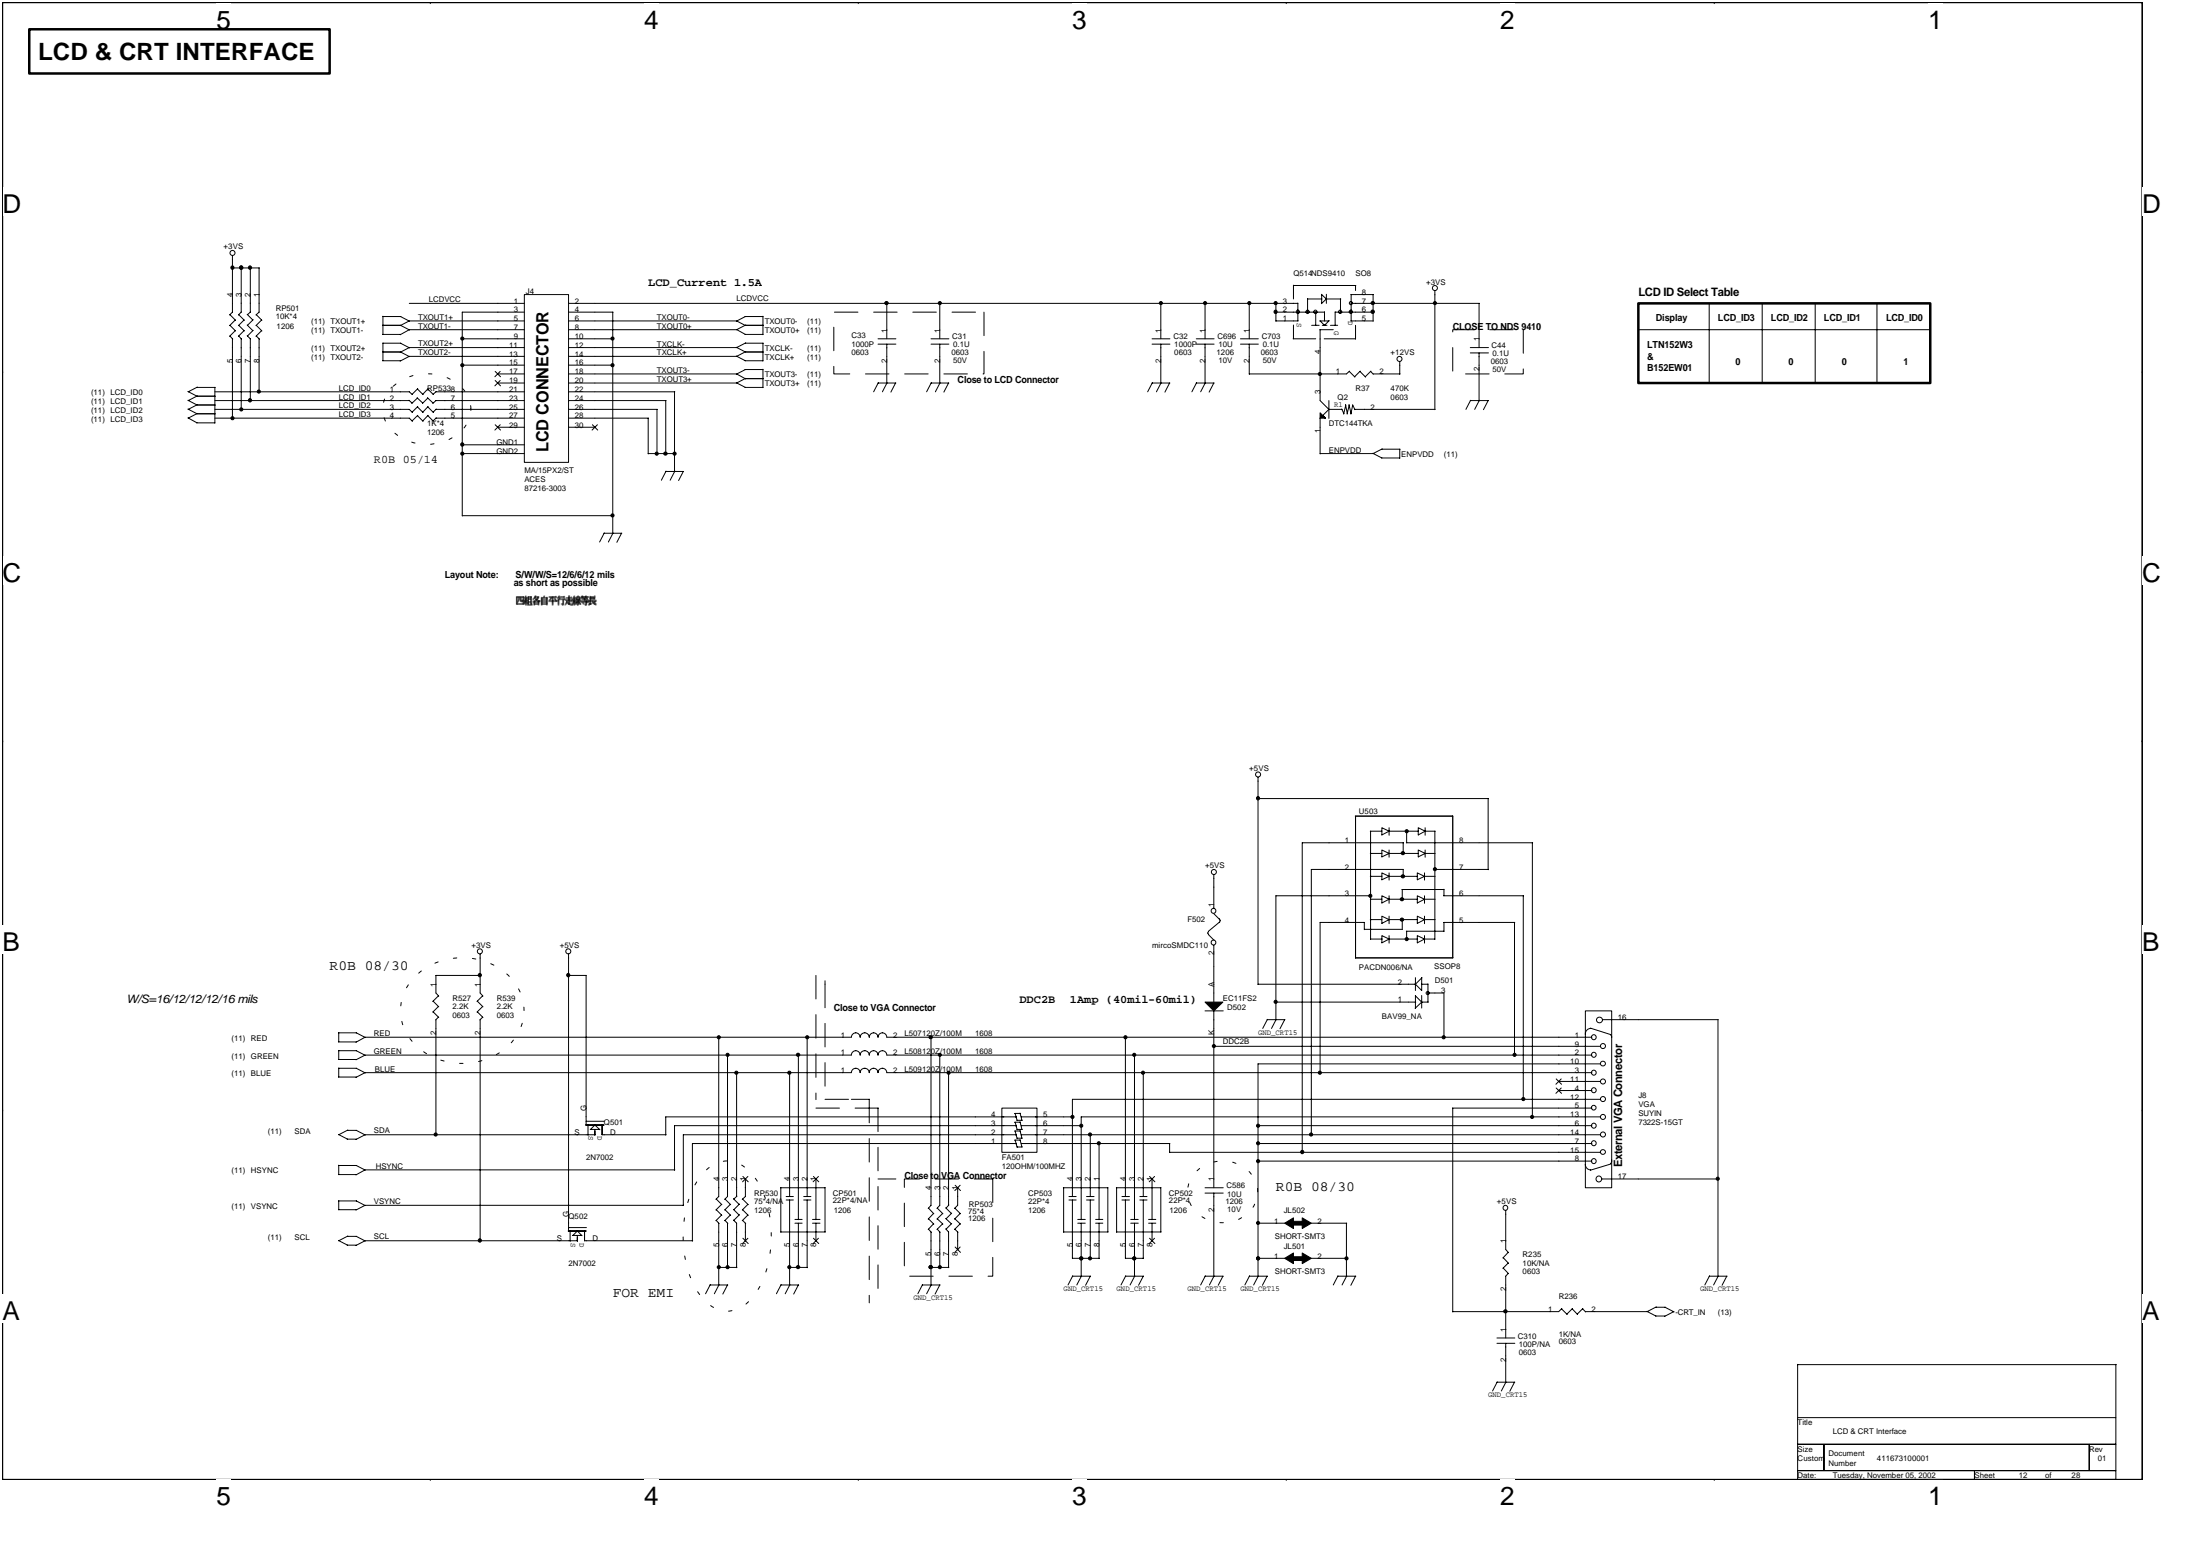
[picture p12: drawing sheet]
<svg xmlns="http://www.w3.org/2000/svg" width="297mm" height="210mm" viewBox="0 0 297 210" stroke-linecap="round" stroke-linejoin="round" font-family="sans-serif">
<path d="M.4 .4h288.8v199.3h-288.8v-199.3h288.8v199.3h-288.8z" fill="none" stroke="#000" stroke-width=".14"/>
<g fill="#fff">
<path d="M29.2 .4h2v3.8h-2z"/>
<path d="M29.2 199.7h2v3.9h-2z"/>
</g>
<path d="M58.1 .4h.1M58.1 199.7h.1" fill="none" stroke="#000" stroke-width=".14"/>
<g fill="#fff">
<path d="M87 .4h1.9v3.8h-1.9z"/>
<path d="M87 199.7h1.9v3.9h-1.9z"/>
</g>
<path d="M115.9 .4h.1M115.9 199.7h.1" fill="none" stroke="#000" stroke-width=".14"/>
<g fill="#fff">
<path d="M144.8 .4h1.9v3.8h-1.9z"/>
<path d="M144.8 199.7h1.9v3.9h-1.9z"/>
</g>
<path d="M173.7 .4h.1M173.7 199.7h.1" fill="none" stroke="#000" stroke-width=".14"/>
<g fill="#fff">
<path d="M202.5 .4h2v3.8h-2z"/>
<path d="M202.5 199.7h2v3.9h-2z"/>
</g>
<path d="M231.5 .4h.1M231.5 199.7h.1" fill="none" stroke="#000" stroke-width=".14"/>
<g fill="#fff">
<path d="M260.3 .4h2v3.8h-2z"/>
<path d="M260.3 199.7h2v3.9h-2z"/>
<path d="M.4 25.2h2.5v3.9h-2.5z"/>
<path d="M289.2 25.2h2.6v3.9h-2.6z"/>
<path d="M.4 75.1h2.5v3.9h-2.5z"/>
<path d="M289.2 75.1h2.6v3.9h-2.6z"/>
</g>
<path d="M.4 50.2h.1M289.2 50.2h.1" fill="none" stroke="#000" stroke-width=".14"/>
<g fill="#fff">
<path d="M.4 124.9h2.3v3.9h-2.3z"/>
<path d="M289.2 124.9h2.4v3.9h-2.4z"/>
</g>
<path d="M.4 100h.1M289.2 100h.1" fill="none" stroke="#000" stroke-width=".14"/>
<g fill="#fff">
<path d="M.4 174.7h2.3v3.9h-2.3z"/>
<path d="M289.2 174.7h2.4v3.9h-2.4z"/>
</g>
<g fill="none" stroke="#000" stroke-width=".14">
<path d="M221.2 44.5h39.5M230.8 41v10.7M237.9 41v10.7M245.1 41v10.7M253.4 41v10.7M.4 149.8h.1M289.2 149.8h.1M242.7 191.4h43v3.6h-43zM242.7 195h3.6v3.5h-3.6zM242.7 198.5h23.9v1.2h-23.9zM246.3 195h35.8v3.5h-35.8zM266.6 198.5h19.1v1.2h-19.1z"/>
<path d="M282.1 195h3.6v3.5h-3.6z"/>
</g>
<path d="M112.6 42.1h20.3v8.4h-20.3zM196.1 44.5h9.6v6h-9.6zM110.2 131.7v16.7M111.4 132.9v15.5M110.2 149.6h8.4M111.4 148.4h3.6M114.9 148.4h2.5M117.4 148.4v27.5M118.5 149.6v26.3M118.5 159.1h2.5M122.1 159.1h11.9v13.2h-11.9z" fill="none" stroke="#000" stroke-width=".14" stroke-dasharray="3.2 2.1"/>
<path d="M52.8 52.4a6.9 6.9 0 0 1 9.6 0 4.1 4.1 0 0 1-.6 6.2 6.9 6.9 0 0 1-9-.6 4 4 0 0 1 0-5.6zM55.8 132.1a9.2 9.2 0 0 1 13.8 .7 6.5 6.5 0 0 1-2.1 9.3 9.2 9.2 0 0 1-12.3-2.1 6.3 6.3 0 0 1 .6-7.9zM111.4 132.9v-1.3M95.2 158.1a3.9 3.9 0 0 1 6 0 12.7 12.7 0 0 1 2.9 8.7 12.7 12.7 0 0 1-2.9 8.8 3.9 3.9 0 0 1-6 0 12.7 12.7 0 0 1-3-8.8 12.7 12.7 0 0 1 3-8.7zM161.4 158.2a5 5 0 0 1 8.1 1.2 4.2 4.2 0 0 1-3.6 5.6 4.6 4.6 0 0 1-5.6-4.1 3.9 3.9 0 0 1 1.1-2.7z" fill="none" stroke="#000" stroke-width=".14" stroke-dasharray=".5 2.1"/>
<path d="M4 4h40.5v5.9h-40.5zM221.2 41h39.4v10.7h-39.4z" fill="none" stroke="#000" stroke-width=".34"/>
<g fill="#fff">
<path d="M250.6 185.2h24.6v6h-24.6z"/>
<path d="M250.6 186.1h24.6v4.6h-24.6z"/>
</g>
<g fill="none" stroke="#000" stroke-width=".14">
<path d="M31.4 34.5v7.6l-.4 .4M31.4 36.2h3.6M32.6 36.2v5.9l-.4 .4M33.8 36.2v5.9M35 36.2v5.9l-.4 .4M70.8 39.8h6v22.6h-6zM174.6 38.5v1.9M174.6 38.5h8.5M178.4 39.7v1.3M178.4 39.8l.7 .6M179.1 39.7v1.3M182.4 39.8h3"/>
<path d="M182.4 39.8v3.5M183 38.5v.7M185.4 39.8v3.6M193.7 39.3v16M25.4 52.8l1.2 .7M25.4 54l1.2 .7M25.4 56.4l1.2 .7M25.4 55.2l1.2 .7M26.6 53.5h2.5M26.6 54.7h2.5M26.6 55.9h2.5M26.6 57.1h2.4"/>
<path d="M26.6 52.3h2.5M26.6 52.3l-1.2 .6M26.6 53.4l-1.2 .7M26.6 55.8l-1.2 .6M26.6 54.6l-1.2 .7M29 54.1h26.3M29 52.9h26.3l.4 .4M29 55.3h26.3l.4 .4M29 56.4h26.3l.4 .5M29 52.3v4.8M31 42.5l.8 .7M31 43.9l.8 .8"/>
<path d="M31 45.4l.4 .4M31.4 45.7v10.8M31.8 43.2l-.8 .8M31.8 44.6l-.8 .8M32.2 42.5l.8 .7M32.2 43.9l.8 .8M32.2 45.4l.4 .4M32.6 45.7v9.6M32.9 43.2l-.7 .8M32.9 44.6l-.7 .8M33.4 45.3l.4 .4v8.4M33.4 43.9l.7 .7"/>
<path d="M33.4 42.4l.7 .8M33.8 42.1l-.4 .4M34.2 44.6l-.8 .8M34.2 43.2l-.8 .7M34.6 42.5l.8 .7M34.6 43.9l.8 .8M34.6 45.4l.4 .4M35 45.7v7.2M35.3 43.2l-.7 .8M35.3 44.6l-.7 .8M51.7 43.9h2.4M51.7 45.1h2.4"/>
<path d="M51.7 47.5h2.4M51.7 48.7h2.4M51.7 42.7h2.4M51.7 46.3h2.4M51.7 42.7v2.4M51.7 46.3v2.4M54.1 46.3l1.2 .7M54.1 42.7l1.2 .7M54.1 43.9l1.2 .6M54.1 47.5l1.2 .6M55.2 54l.4 .4M55.3 41h15.5"/>
<path d="M56.3 53.7l.8 .7M56.4 56.1l.7 .8M56.4 54.9l.7 .8M56.4 53.7l-.8 .8M56.4 52.5l.7 .8M56.4 56.1l-.8 .7M56.4 54.9l-.8 .7M56.4 52.5l-.8 .7M57.7 53.7l.8 .7M57.8 56.1l.7 .8M57.8 54.9l.7 .8M57.8 53.7l-.8 .8"/>
<path d="M57.8 52.5l.7 .8M57.8 56.1l-.7 .7M57.8 54.9l-.7 .7M57.8 52.5l-.7 .7M58.9 52.9h11.9M58.9 55.3h11.9M58.9 56.4h11.9M58.9 56.4l-.4 .4M58.9 55.2l-.4 .4M58.9 52.8l-.4 .4M62.4 45.7h8.4M62.4 49.3h8.4"/>
<path d="M66.9 50.1l.7 .8M66.9 51.4l.7 .7M66.9 57.3l.7 .8M67.2 51.7h3.6M67.2 50.5h3.6M67.2 57.7h3.6M67.5 50.1l-.7 .8M67.5 51.4l-.7 .7M67.5 57.3l-.7 .8M70.8 54.1h-11.9l-.5 .4M70.8 42.1h-8.4v27.6M70.8 43.3h-15.5l-1.3 .7"/>
<path d="M70.8 44.5h-15.5l-1.3 .7M70.8 46.9h-15.5l-1.3 .7M70.8 48.1h-15.5l-1.3 .6M76.8 51.7h22.7M76.8 54.1h13.1M76.8 45.7h6M76.8 41h98.4M76.8 42.1h6M76.8 43.3h22.7M76.8 44.5h22.7M76.8 46.9h22.7M76.8 48.1h22.7"/>
<path d="M76.8 49.3h6M76.8 50.5h22.7M76.8 52.9h14.3M76.8 55.3h11.9M76.8 56.4h10.8M76.8 57.7h3.5M80 57.3l.7 .8M80.7 57.3l-.8 .8M82.7 42.1v29.9M87.5 56.4v4.9M88.7 55.3v6M89.9 54.1v7.2"/>
<path d="M91.1 52.9v10.8M99.4 44.5l1.2 .6M99.4 48.1l1.2 .6M99.4 46.9l1.2 .6M99.4 51.7l1.2 .6M99.5 43.3l1.2 .7M99.5 50.5l1.2 .7M100.6 42.7h2.4M100.6 45.1h2.4M100.6 47.5h2.5M100.6 48.7h2.4M100.6 52.3h2.4"/>
<path d="M100.6 49.9h2.4M100.6 43.9h2.5M100.6 42.7l-1.2 .7M100.6 46.3h2.5M100.6 51.1h2.5M100.6 49.9l-1.2 .6M100.7 43.9l-1.2 .6M100.7 47.5l-1.2 .6M100.7 46.3l-1.2 .6M100.7 51.1l-1.2 .6M103 42.7v2.5M103 46.3v2.4"/>
<path d="M103 49.8v2.5M118.5 51.7h2.5M118.5 45.7h2.5M118.5 46.5h2.5M118.6 51.7l-.6 1.2M119.7 41v4.7M119.7 46.5v5.2M119.8 51.7l-.7 1.2M120.9 51.7l-.6 1.2M125.7 51.7h2.4M125.7 45.7h2.4M125.7 46.5h2.4"/>
<path d="M125.7 51.7l-.6 1.2M126.9 41v4.7M126.9 46.5v5.2M126.9 51.7l-.6 1.2M128.1 51.7l-.7 1.2M155.5 51.7h2.5M155.5 45.7h2.5M155.5 46.5h2.5M155.6 51.7l-.6 1.2M156.7 41v4.7M156.7 46.5v5.2M156.8 51.7l-.7 1.2"/>
<path d="M157.9 51.7l-.6 1.2M161.5 51.7h2.4M161.5 45.7h2.4M161.5 46.5h2.4M161.6 51.7l-.7 1.2M162.7 41v4.7M162.7 46.5v5.2M162.7 51.7l-.6 1.2M163.9 51.7l-.6 1.2M167.5 45.7h2.4M167.5 46.5h2.4M168.7 41v4.7"/>
<path d="M168.7 46.5v4M172.3 42.1h6.5M172.3 43.3h3M172.3 41v2.4M174.6 45.7h3M174.6 43.9v1.8M175.2 40.9v2.4M176.5 40.3v1.8M176.5 40.4h2M177.1 43.9h1M177.6 42.1v1.8M178.2 43.3h1.2"/>
<path d="M178.2 44.5h1.8M178.2 44.5v9.6l1.3 1.2M178.2 56.4v4.9M178.2 43.3l.7 .7M178.5 43.9h.7M178.8 45.7h4.2M178.8 42.1v1.2M179.4 55.3h1.8M179.4 54.1v2.4M179.4 55.3l-1.2 1.2M179.5 43.3l-.7 .6M179.6 43.9h1"/>
<path d="M180.3 42.1h5.1M180.3 42.1v1.8M181 40.4v1.8M181 40.4h-1.9l-.7 .6M181.2 55.2l.3 .7M181.7 54.6l.2 1.3M181.7 54.7l-.3 1.2M182.1 54.6l.3 1.3M182.2 54.7l-.3 1.2M182.2 50.1l.7 .8M182.2 50.1l-.4 .4h-13.1M182.4 43.3h3"/>
<path d="M182.4 41h17.3M182.9 55.3h10.9M182.9 55.3l-.3-.6-.2 1.2M183 43.9v1.9M183.6 50.1l.8 .8M183.7 50.1l-.8 .8M185.1 50.1l.3 .4M185.1 50.1l-.8 .8M185.4 50.5h3.6M189 48.8v1.7M198.5 54.1h2.5M198.5 46.9h2.5"/>
<path d="M198.5 47.6h2.5M198.6 54l-.7 1.3M199.7 41v5.9M199.7 47.6v6.5M199.7 54l-.6 1.3M200.9 54.1l-.6 1.2M62.4 60h8.4M62.4 61.2h8.4M62.4 69.6h20.4M81.5 72h2.5M81.6 71.9l-.6 1.3M82.8 71.9l-.7 1.3"/>
<path d="M83.9 72l-.6 1.2M87.5 61.2h3.6M89.9 63.6h2.4M89.9 63.6l-.6 1.2M91.1 63.6l-.6 1.2M92.3 63.6l-.7 1.3M178.2 61.2h7.2M185.3 61.2l1.3 .6M186.5 61.8h2.5M186.6 60.6h2.4M186.6 60.6l-1.2 .6M189 60.6v1.3"/>
<path d="M163.9 118.1v4.5M169.9 104.9v28M169.9 107.8h31.1M183 110.2h13.1M183 110.2h13.1v19.1h-13.1zM183 110.2v19.1M185 115.2h1.6M185 112.2h1.6M185 118.3h1.6M185.1 112.2v14.6M186.6 111.7l1 .5-1 .5zM186.6 114.7l1 .5-1 .5z"/>
<path d="M186.6 117.8l1 .5-1 .5zM187.6 111.7v1M187.6 114.7v1M187.6 117.8v1M187.6 115.2h3.9M187.6 112.2h3.9M187.6 118.3h3.8M189.5 113.8v1.4M189.5 117.4v.9M189.5 113.8h-13.7v41.8M189.5 117.4h-12.4v35.8M189.9 113.8h17"/>
<path d="M189.9 112.2v1.6M191.4 117.8l.9 .5-.9 .5zM191.5 111.7l.9 .5-.9 .5zM191.5 114.7l.9 .5-.9 .5zM192.3 117.8v1M192.3 118.3h1.5M192.4 111.7v1M192.4 114.7v1M192.4 115.2h1.4M192.4 112.2h1.4M193.7 117.4h7.3M193.7 112.2v14.6"/>
<path d="M196.1 110.1v19.2M200.9 107.8v9.6M206.9 113.8v37M45.7 139.4h2.4M45.7 139.4v1.2M48.1 139.4l1.2 .7M58.5 135.1l.7 .8M58.5 136.6l.7 .7M58.9 137.6v15.6M59.2 134.4l-.8 .8M59.2 135.9l-.8 .7M59.2 137.3l-.4 .4"/>
<path d="M64.4 135.1l.8 .8M64.4 136.6l.8 .7M64.8 128.8v5.2l.4 .5M64.8 137.6v29.9M64.9 131.7h-6v2.3l.3 .5M65.2 134.4l-.8 .8M65.2 135.9l-.8 .7M65.2 137.3l-.4 .4M76.8 128.8v37.4M76.8 131.7h2.4M79.1 131.7v20.2M162.7 136.5h2.5"/>
<path d="M163.2 126.2l.7 .7M163.2 125.7l-.1 .2 .1 .2M163.9 127.6v7.7M163.9 136.5v23.8M163.9 123.3l.7 .8M164.6 124l.1 .3-.1 .2M164.6 124.5l-1.4 1.2M171.1 137.6h2.4M171.1 137.6l-.6 1.2M172.3 135.3h18.8M172.3 137.6l-.6 1.2M173.5 137.6l-.7 1.3"/>
<path d="M183 129.3h13.2M184.2 124.5v1M184.2 125.4h5.2M184.2 124.5h-6v20.3M185 121.4h1.6M185 124.1h1.6M185.1 126.8h1.5M185.1 120.9h-12.8v16.8M186.6 120.9l1 .5-1 .5zM186.6 126.3l1 .5-1 .5zM186.6 123.7l1 .4-1 .5zM187.6 120.9v1"/>
<path d="M187.6 123.7v1M187.6 126.3v1M187.6 121.4h3.8M187.6 124.1h3.8M187.6 126.8h3.8M189.3 120.1h5.7M189.3 120.1v1.3M189.3 124.1v1.3M189.9 125.7h5.1M189.9 125.7v1.1M191.1 132v1.7M191.1 134.4v1.7"/>
<path d="M191.1 134.4l.9 .9M191.4 123.7l.9 .4-.9 .5zM191.4 126.3l.9 .5-.9 .5zM191.4 120.9l.9 .5-.9 .5zM191.9 132.9h.9M192 132v1.7l-.9-.9M192 134.4v1.7M192 132l-.9 .9h-21.2M192.3 126.8h1.4M192.3 120.9v1M192.3 123.7v1M192.3 126.3v1"/>
<path d="M192.3 121.4h1.5M192.3 124.1h1.5M192.8 134h2.2v6.1M192.8 132.8v2.5M192.8 135.3h-.8l-.9 .8M194.9 124.5h9.6M194.9 120.9h10.8M195 120v.9M195 124.5v1.2M204.5 124.5v18M205.7 120.9v27.5M214.1 139.7v-3.2h3.5v3.5l-.1-.3"/>
<path d="M214.7 138.8l2.8 .9M214.8 138.8a.72 .72 0 0 0-.7 .7v17.7M216.4 137.6h15.6M217.6 140v16.7l-.1 .4M232 137.6v34.7M45.7 153.1l1.2 .7M45.7 140.6h2.4M45.7 143h2.4M45.7 145.4h2.4M45.7 158.6h2.4M45.7 141.8v1.2M45.7 144.2v1.2"/>
<path d="M45.7 157.3v1.3M45.7 141.8h2.4M45.7 144.2h2.4M45.7 157.3h2.4M46.9 153.8h1.2M46.9 152.6h1.2M47 152.5l-1.3 .7M48.1 152.6l1.2 .6M48.1 141.8l1.2 .7M48.1 144.2l1.2 .6M48.1 157.3l1.2 .7M79.1 151.9h2.4"/>
<path d="M79.1 151.4h2.5M79.4 151.9v1.3M79.7 152.5h1.3M80.3 152.5v.7M80.3 151.9l.7 .6M80.4 151.8l-.7 .7M80.4 153.2h-31.1l-1.2 .6M81.3 151.8v1.4h8.6M91.1 157.9h-41.8l-1.2 .7M97 140v21.5l-.3 .4M98.2 142.4v19.1l-.4 .4M99.5 144.8v16.7"/>
<path d="M100.3 158.8l.7 .7M100.6 159.1v2.4l-.4 .4M101 158.8l-.7 .7M106.6 144.8v16.7M107.8 142.4v22.2M109 140v21.5M109.8 158.8l.7 .7M110.2 159.1v5.5M110.5 158.8l-.7 .7M125.7 140v22.7l-.4 .4M126.9 142.4v20.3l-.4 .4M128.1 144.8v17.9"/>
<path d="M129 160l.7 .7M129.6 160l-.7 .7M135.3 149.6h4.7v5.9h-4.7zM137 152.7h.8M137 150.3h.8M137 151.5h.8M137 153.9h.8M137 152.7l.2 .5M137 151.5l.2 .5M137 150.3l.2 .5M137 153.9l.2 .5M137.2 153.2l.1 .5"/>
<path d="M137.2 151.9l.1 .6M137.2 150.8l.1 .5M137.2 154.4l.1 .5M137.2 153.2h-44.9v9.5M137.2 154.4h-43.7v13.1M137.2 151.9h-46.1v6.1M137.2 150.8h-47.3v2.4M137.3 152.5h.7M137.3 153.6h.7M137.3 151.2h.7M137.3 154.8h.7M137.7 152.6l.3 1"/>
<path d="M137.7 150.3l.3 .9M137.7 151.4l.3 1.1M137.7 153.9l.3 .9M137.9 153.2h78.2M137.9 154.4h20.1M137.9 151.9h8.1M137.9 150.8h6.9M147.2 153.2v8.3M148.4 154.4v10.2M151.9 140v21.5M153.2 142.4v22.2M154.4 144.8v16.7"/>
<path d="M155.2 158.8l.7 .7M155.5 159.1v5.5M155.9 158.8l-.7 .7M157.9 155.5h58.2M157.9 154.4v1.2M163.9 141.2h52.2M169.9 154.4h45M169.9 151.9h45M169.9 156.7h45M196.1 149.6h18.8M196.1 149.6v27.5M210.1 145.6l.7 .8"/>
<path d="M210.1 146.9l.7 .7M210.5 146h5.6M210.5 147.2h4.4M210.8 145.6l-.7 .8M210.8 146.9l-.7 .7M214.9 140h-95.2a.59 .59 0 0 0-.6-.6 .59 .59 0 0 0-.6 .6 .59 .59 0 0 0-.5-.6 .59 .59 0 0 0-.6 .6 .61 .61 0 0 0-.7-.6 .61 .61 0 0 0-.6 .6 .59 .59 0 0 0-.6-.6 .59 .59 0 0 0-.6 .6h-65.6l-1.2 .7M214.9 142.4h-95.2a.59 .59 0 0 0-.6-.6 .59 .59 0 0 0-.6 .6 .59 .59 0 0 0-.5-.6 .59 .59 0 0 0-.6 .6 .61 .61 0 0 0-.7-.6 .61 .61 0 0 0-.6 .6 .59 .59 0 0 0-.6-.6 .59 .59 0 0 0-.6 .6h-65.6l-1.2 .7M214.9 144.8h-95.2a.59 .59 0 0 0-.6-.6 .59 .59 0 0 0-.6 .6 .59 .59 0 0 0-.5-.6 .59 .59 0 0 0-.6 .6 .61 .61 0 0 0-.7-.6 .61 .61 0 0 0-.6 .6 .59 .59 0 0 0-.6-.6 .59 .59 0 0 0-.6 .6h-65.6l-1.2 .6M216.1 143.6h-46.2v28.7M216.1 150.8h-70.1v13.8M216.1 148.4h-71.3v13.1M216.3 159.1h15.7"/>
<path d="M217.5 157.1l-2.8 .9M217.6 156.5v3.8h-3.5v-3.1a.7 .7 0 0 0 .7 .7M45.7 167.4l1.2 .7M45.7 163.3h2.4M45.7 162.1v1.2M45.7 162.1h2.4M46.9 168.1h1.2M46.9 166.9h1.2M47 166.8l-1.3 .7M48.1 166.9l1.2 .6M48.1 162.1l1.2 .6M76.7 166.2h2.4"/>
<path d="M76.8 165.7h2.4M77 166.2v1.3M77.3 166.8h1.2M77.9 166.8v.7M77.9 166.2l.7 .6M78 166.1l-.6 .7M78 167.5h-28.7l-1.2 .6M78.9 166.1v1.4h14.6M92.3 162.7h-43l-1.2 .6M95.9 173.5h2.4M95.9 173.4l-.6 1.2M96.7 161.9l.8 .7"/>
<path d="M96.7 163.3l.8 .8M96.7 164.7l.4 .5M97 165.1v8.4M97 171.1h2.5M97.1 173.4l-.7 1.2M97.4 162.6l-.7 .7M97.4 164l-.7 .8M97.9 161.9l.8 .7M97.9 163.3l.8 .8M97.9 164.7l.4 .5M98.2 173.5l-.6 1.2M98.2 165.1v6"/>
<path d="M98.6 162.6l-.8 .7M98.6 164l-.8 .8M99 164.7l.5 .4v6M99 163.3l.8 .7M99 161.8l.8 .8M99.5 161.5l-.4 .4M99.8 164l-.7 .7M99.8 162.5l-.7 .8M100.3 161.9l.7 .7M100.3 163.3l.7 .8M100.3 164.7l.4 .5M100.3 167.1l.7 .8"/>
<path d="M100.6 165.1v2.4M101 162.6l-.8 .7M101 164l-.8 .8M101 167.1l-.7 .8M105.4 160.3h6M105.4 173.5h2.4M105.4 160.3v6M105.4 166.3h6M105.5 173.4l-.7 1.2M106.1 161.5h1M106.1 162h1M106.6 162v11.5"/>
<path d="M106.6 171.1h2.4M106.7 173.4l-.7 1.2M107.3 165.1h1M107.3 164.6h1M107.8 173.5l-.6 1.2M107.8 165.1v6M108.5 161.5h1M108.5 162h1M109 162v9.1M109.7 165.1h1M109.7 164.6h1M109.8 167.1l.7 .8"/>
<path d="M110.2 165.1v2.4M110.5 167.1l-.7 .8M111.4 160.3v6M124.5 173.5h2.4M124.6 173.4l-.7 1.2M125.4 163.1l.7 .7M125.4 164.5l.7 .7M125.4 165.9l.3 .4M125.7 166.3v7.2M125.7 171.1h2.4M125.7 173.4l-.6 1.2M126 163.8l-.7 .8"/>
<path d="M126 165.2l-.7 .8M126.5 163.1l.8 .7M126.5 164.5l.8 .7M126.5 165.9l.4 .4M126.9 173.5l-.6 1.2M126.9 166.3v4.8M127.3 163.8l-.8 .8M127.3 165.2l-.8 .8M127.7 165.9l.4 .4v4.8M127.7 164.5l.8 .7M127.7 163l.8 .8M128.1 162.7l-.4 .4"/>
<path d="M128.5 165.2l-.8 .7M128.5 163.8l-.8 .7M128.9 163.1l.8 .7M128.9 164.5l.8 .7M128.9 165.9l.4 .4M129 168.3l.7 .8M129.3 160.3v2.4l-.4 .4M129.3 166.3v2.4M129.6 163.8l-.7 .8M129.6 165.2l-.7 .8M129.6 168.3l-.7 .8M143.6 160.3h6"/>
<path d="M143.6 166.3h6M143.6 160.3v6M144.3 161.5h1M144.3 162h1M144.8 172.3h2.4M144.8 162v7.9M144.8 169.9h3.6M144.8 172.2l-.6 1.3M145.5 165.1h1M145.5 164.6h1M146 165.1v7.2M146 172.2l-.6 1.3"/>
<path d="M146.7 161.5h1M146.7 162h1M147.2 172.3l-.6 1.2M147.2 162v7.9M147.9 165.1h1M147.9 164.6h1M148.4 165.1v4.8M149.6 160.3v6M150.7 160.3h6M150.8 166.3h6M150.8 160.3v6M151.5 161.5h1"/>
<path d="M151.5 162h1M151.9 172.3h2.5M151.9 162v7.9M151.9 169.9h2.5M152 172.2l-.6 1.3M152.7 165.1h1M152.7 164.6h1M153.2 165.1v7.2M153.2 172.2l-.6 1.3M153.9 161.5h1M153.9 162h1M154.4 172.3l-.7 1.2"/>
<path d="M154.4 162v7.9M155.1 165.1h1M155.1 164.6h1M155.2 167.1l.7 .8M155.5 165.1v2.4M155.9 167.1l-.7 .8M156.7 160.3v6M162.7 172.3h2.5M162.7 160.3h2.5M162.7 161.1h2.5M162.7 172.2l-.6 1.3M163.9 161.1v11.2"/>
<path d="M163.9 172.2l-.6 1.3M165.1 172.3l-.6 1.2M168.7 172.3h2.4M168.7 172.2l-.6 1.3M169.9 165.1h3.6M169.9 169.9h3.6M169.9 172.2l-.6 1.3M171.1 172.3l-.7 1.2M177.1 165.1h4.7M177.1 169.9h4.7M180.6 172.3h2.5M180.7 172.2l-.7 1.3"/>
<path d="M181.8 165.1v7.2M181.8 172.2l-.6 1.3M183 172.3l-.6 1.2M203 169.8l.7 .7M203 171.2l.7 .7M203.3 163.4v5.3l.4 .4M203.3 172.3v8.3M203.6 169.1l-.7 .7M203.6 170.5l-.7 .7M203.6 171.9l-.3 .4M210.8 176.7l.8 .7M210.9 176.6l-.4 .5h-14.4"/>
<path d="M212.3 176.7l.7 .7M212.3 176.6l-.7 .8M213.7 176.7l.4 .4M213.7 176.6l-.7 .8M214.1 177.1h8.3M222.3 177l1.3 .6M223.5 177.6h1.3M223.6 176.5h1.2M223.6 176.4l-1.2 .7M224.8 176.5l1.2 .6M226 177.1l-1.2 .6M230.8 172.3h2.4"/>
<path d="M230.8 172.2l-.6 1.3M232 172.2l-.6 1.3M233.1 172.3l-.6 1.2M202.1 186.6h2.4M202.1 180.6h2.4M202.1 181.3h2.4M202.2 186.5l-.7 1.3M203.3 181.3v5.3M203.3 186.5l-.6 1.3M204.5 186.6l-.7 1.2M242.7 184.2v7.2M242.7 184.2h43"/>
<path d="M285.7 184.2v7.2"/>
<circle cx="31.4" cy="34.1" r=".34"/>
<circle cx="193.7" cy="38.9" r=".34"/>
<circle cx="175.2" cy="42.1" r=".22"/>
<circle cx="176.5" cy="42.1" r=".22"/>
<circle cx="177.6" cy="42.1" r=".22"/>
<circle cx="180.9" cy="42.1" r=".22"/>
<circle cx="182.4" cy="42.1" r=".22"/>
<circle cx="182.4" cy="40.9" r=".21"/>
<circle cx="189" cy="48.5" r=".34"/>
<circle cx="163.9" cy="117.7" r=".34"/>
<circle cx="169.9" cy="104.5" r=".34"/>
<circle cx="64.8" cy="128.4" r=".34"/>
<circle cx="76.7" cy="128.4" r=".34"/>
<circle cx="163.8" cy="127.2" r=".33"/>
<circle cx="163.8" cy="123" r=".33"/>
<circle cx="192.8" cy="134" r=".21"/>
<circle cx="216" cy="137.7" r=".39"/>
<circle cx="215.2" cy="149.5" r=".32"/>
<circle cx="215.2" cy="144.8" r=".33"/>
<circle cx="215.2" cy="142.4" r=".33"/>
<circle cx="215.2" cy="154.3" r=".33"/>
<circle cx="215.2" cy="147.2" r=".33"/>
<circle cx="215.2" cy="156.7" r=".33"/>
<circle cx="215.2" cy="151.9" r=".33"/>
<circle cx="215.2" cy="140" r=".33"/>
<circle cx="215.9" cy="159.1" r=".39"/>
<circle cx="216.4" cy="146" r=".34"/>
<circle cx="216.4" cy="148.4" r=".34"/>
<circle cx="216.4" cy="141.2" r=".34"/>
<circle cx="216.4" cy="150.8" r=".34"/>
<circle cx="216.4" cy="153.1" r=".34"/>
<circle cx="216.4" cy="155.5" r=".33"/>
<circle cx="216.4" cy="143.6" r=".33"/>
<circle cx="203.2" cy="163" r=".33"/>
</g>
<g fill="#000" stroke="#000" stroke-width=".14">
<path d="M178.2 55.7l.8 .7-.4-.3 .4 .3h-.8z" fill-rule="evenodd"/>
<path d="M162.7 135.3h2.4l-1.2 1.2z" fill-rule="evenodd"/>
<path d="M173.5 165.1l1.1-.7v1.4z" fill-rule="evenodd"/>
<path d="M173.5 169.9l1.1-.8v1.5z" fill-rule="evenodd"/>
<path d="M175.8 164.4l1.3 .7-1.3 .7z" fill-rule="evenodd"/>
<path d="M175.8 169.1l1.3 .8-1.3 .7z" fill-rule="evenodd"/>
</g>
<g fill="#000" stroke="#000" stroke-width=".14">
<path d="M174.5 164.9h1.5v.5h-1.5zM174.5 169.6h1.5v.6h-1.5z"/>
<circle cx="31.4" cy="36.1" r=".22"/>
<circle cx="32.6" cy="36.1" r=".22"/>
<circle cx="33.7" cy="36.1" r=".22"/>
<circle cx="31.4" cy="56.5" r=".21"/>
<circle cx="32.6" cy="55.3" r=".21"/>
<circle cx="33.7" cy="54" r=".22"/>
<circle cx="34.9" cy="52.9" r=".21"/>
<circle cx="62.4" cy="60" r=".22"/>
<circle cx="62.4" cy="49.3" r=".21"/>
<circle cx="62.4" cy="45.7" r=".21"/>
<circle cx="82.7" cy="49.3" r=".21"/>
<circle cx="82.7" cy="45.7" r=".21"/>
<circle cx="119.7" cy="40.9" r=".22"/>
<circle cx="126.9" cy="40.9" r=".21"/>
<circle cx="156.7" cy="40.9" r=".21"/>
<circle cx="162.7" cy="40.9" r=".21"/>
<circle cx="168.7" cy="40.9" r=".21"/>
<circle cx="172.2" cy="42.1" r=".22"/>
<circle cx="172.2" cy="40.9" r=".21"/>
<circle cx="178.2" cy="50.5" r=".21"/>
<circle cx="185.3" cy="42.1" r=".23"/>
<circle cx="185.4" cy="40.9" r=".22"/>
<circle cx="193.7" cy="40.9" r=".21"/>
<circle cx="62.4" cy="61.2" r=".21"/>
<circle cx="82.7" cy="69.6" r=".21"/>
<circle cx="88.7" cy="61.2" r=".21"/>
<circle cx="89.9" cy="61.2" r=".22"/>
<circle cx="91.1" cy="61.2" r=".21"/>
<circle cx="169.8" cy="107.7" r=".22"/>
<circle cx="189.4" cy="115.2" r=".22"/>
<circle cx="189.4" cy="118.3" r=".22"/>
<circle cx="189.9" cy="112.2" r=".21"/>
<circle cx="193.7" cy="117.3" r=".21"/>
<circle cx="64.8" cy="131.6" r=".22"/>
<circle cx="76.7" cy="131.6" r=".22"/>
<circle cx="172.2" cy="135.2" r=".21"/>
<circle cx="185" cy="120.9" r=".21"/>
<circle cx="189.3" cy="124.1" r=".22"/>
<circle cx="189.3" cy="121.4" r=".22"/>
<circle cx="189.9" cy="126.8" r=".21"/>
<circle cx="58.8" cy="153.1" r=".21"/>
<circle cx="97" cy="140" r=".21"/>
<circle cx="98.2" cy="142.4" r=".21"/>
<circle cx="99.4" cy="144.8" r=".21"/>
<circle cx="106.6" cy="144.8" r=".21"/>
<circle cx="107.8" cy="142.4" r=".22"/>
<circle cx="109" cy="140" r=".21"/>
<circle cx="125.7" cy="140" r=".22"/>
<circle cx="126.9" cy="142.4" r=".21"/>
<circle cx="128.1" cy="144.8" r=".21"/>
<circle cx="144.8" cy="150.8" r=".21"/>
<circle cx="146" cy="152" r=".21"/>
<circle cx="147.2" cy="153.1" r=".21"/>
<circle cx="148.4" cy="154.3" r=".21"/>
<circle cx="152" cy="140" r=".21"/>
<circle cx="153.1" cy="142.4" r=".21"/>
<circle cx="154.3" cy="144.8" r=".21"/>
<circle cx="163.9" cy="141.2" r=".21"/>
<circle cx="169.9" cy="154.3" r=".21"/>
<circle cx="169.9" cy="156.7" r=".21"/>
<circle cx="169.9" cy="152" r=".21"/>
<circle cx="175.8" cy="155.5" r=".22"/>
<circle cx="177" cy="153.1" r=".21"/>
<circle cx="178.2" cy="144.8" r=".21"/>
<circle cx="194.9" cy="140" r=".21"/>
<circle cx="204.5" cy="142.4" r=".21"/>
<circle cx="205.7" cy="148.4" r=".21"/>
<circle cx="206.9" cy="150.8" r=".21"/>
<circle cx="231.9" cy="159.1" r=".21"/>
<circle cx="64.8" cy="167.4" r=".22"/>
<circle cx="97" cy="171" r=".21"/>
<circle cx="98.2" cy="171" r=".21"/>
<circle cx="106.6" cy="171" r=".21"/>
<circle cx="107.8" cy="171.1" r=".22"/>
<circle cx="125.7" cy="171.1" r=".22"/>
<circle cx="126.9" cy="171" r=".21"/>
<circle cx="146" cy="169.9" r=".21"/>
<circle cx="147.2" cy="169.9" r=".21"/>
<circle cx="153.1" cy="169.9" r=".21"/>
<circle cx="169.9" cy="165.1" r=".21"/>
<circle cx="169.9" cy="169.9" r=".21"/>
<circle cx="181.8" cy="169.9" r=".21"/>
<circle cx="203.3" cy="177" r=".22"/>
</g>
<g font-size="3.5">
<text x="29.2" y="3.9">5</text>
<text x="87" y="3.9">4</text>
<text x="144.8" y="3.9">3</text>
<text x="202.5" y="3.9">2</text>
<text x="260.3" y="3.9">1</text>
<text x=".4" y="28.8">D</text>
<text x="289.2" y="28.8">D</text>
<text x=".4" y="78.6">C</text>
<text x="289.2" y="78.6">C</text>
<text x=".4" y="128.4">B</text>
<text x="289.2" y="128.4">B</text>
<text x=".4" y="178.2">A</text>
<text x="289.2" y="178.2">A</text>
<text x="29.2" y="203.2">5</text>
<text x="87" y="203.2">4</text>
<text x="144.8" y="203.2">3</text>
<text x="202.5" y="203.2">2</text>
<text x="260.3" y="203.2">1</text>
</g>
<text font-size="3.2" x="5.1" y="8.1">LCD &amp; CRT INTERFACE</text>
<text font-size="2.3" x="74.1" y="61" transform="rotate(-90 74.1 61)">LCD CONNECTOR</text>
<g font-size="1.9">
<text x="44.5" y="130.9">R0B 08/30</text>
<text x="172.3" y="160.7">R0B 08/30</text>
<text x="82.7" y="175">FOR EMI</text>
</g>
<g font-size="1.6">
<text x="87.5" y="38.6">LCD_Current 1.5A</text>
<text x="221.2" y="40">LCD ID Select Table</text>
<text x="50.5" y="62.5">R0B 05/14</text>
<text x="17.1" y="135.4">W/S=16/12/12/12/16 mils</text>
<text x="137.6" y="135.3">DDC2B</text>
<text x="144.5" y="135.3">1Amp (40mil-60mil)</text>
<text x="219" y="157.6" transform="rotate(-90 219 157.6)">External VGA Connector</text>
</g>
<g font-size="1.3">
<text x="196.1" y="44.5">CLOSE TO NDS 9410</text>
<text x="222.4" y="46.9">LTN152W3</text>
<text x="223.6" y="43.3">Display</text>
<text x="232" y="43.3">LCD_ID3</text>
<text x="239.1" y="43.3">LCD_ID2</text>
<text x="246.3" y="43.3">LCD_ID1</text>
<text x="254.6" y="43.3">LCD_ID0</text>
<text x="129.3" y="51.7">Close to LCD Connector</text>
<text x="222.4" y="48.5">&amp;</text>
<text x="222.4" y="50.1">B152EW01</text>
<text x="234.3" y="49.3">0</text>
<text x="241.5" y="49.3">0</text>
<text x="248.7" y="49.3">0</text>
<text x="257" y="49.3">1</text>
<text x="60" y="78">Layout Note:</text>
<text x="69.6" y="78">S/W/W/S=12/6/6/12 mils</text>
<text x="69.4" y="79.1">as short as possible</text>
<text x="69.7" y="81.4">四組各自平行走線等長</text>
<text x="112.6" y="136.5">Close to VGA Connector</text>
<text x="122.1" y="159.1">Close to VGA Connector</text>
</g>
<g font-size="1.1">
<text x="30.2" y="33.6">+3VS</text>
<text x="31.4" y="40.1" transform="rotate(-90 31.4 40.1)">4</text>
<text x="32.6" y="40.1" transform="rotate(-90 32.6 40.1)">3</text>
<text x="33.8" y="40.1" transform="rotate(-90 33.8 40.1)">2</text>
<text x="35" y="40.1" transform="rotate(-90 35 40.1)">1</text>
<text x="57.9" y="40.8">LCDVCC</text>
<text x="69.4" y="41">1</text>
<text x="71" y="39.7">J4</text>
<text x="77.6" y="41">2</text>
<text x="99.5" y="40.7">LCDVCC</text>
<text x="173.2" y="41">3</text>
<text x="174.6" y="37.2">Q514NDS9410</text>
<text x="183" y="37.2">SO8</text>
<text x="183.9" y="39.8">8</text>
<text x="183.9" y="41">7</text>
<text x="192.5" y="38.4">+3VS</text>
<text x="37.2" y="42">RP501</text>
<text x="37.2" y="43.1">10K*4</text>
<text x="37.4" y="44.4">1206</text>
<text x="42" y="47.4">(11)</text>
<text x="42" y="43.8">(11)</text>
<text x="42" y="45">(11)</text>
<text x="44.6" y="47.4">TXOUT2+</text>
<text x="44.6" y="43.8">TXOUT1+</text>
<text x="44.6" y="45">TXOUT1-</text>
<text x="56.4" y="46.7">TXOUT2+</text>
<text x="56.4" y="43.2">TXOUT1+</text>
<text x="56.4" y="44.4">TXOUT1-</text>
<text x="56.4" y="48">TXOUT2-</text>
<text x="68.8" y="47">11</text>
<text x="69.4" y="42.2">3</text>
<text x="69.4" y="43.4">5</text>
<text x="69.4" y="44.5">7</text>
<text x="69.4" y="45.8">9</text>
<text x="77.6" y="42.2">4</text>
<text x="77.6" y="43.4">6</text>
<text x="77.6" y="44.5">8</text>
<text x="77.6" y="45.8">10</text>
<text x="77.6" y="47">12</text>
<text x="88.7" y="43.2">TXOUT0-</text>
<text x="88.7" y="44.4">TXOUT0+</text>
<text x="88.7" y="48">TXCLK+</text>
<text x="88.7" y="46.8">TXCLK-</text>
<text x="103.3" y="43.8">TXOUT0-</text>
<text x="103.3" y="45">TXOUT0+</text>
<text x="103.3" y="47.4">TXCLK-</text>
<text x="109" y="47.4">(11)</text>
<text x="109" y="43.8">(11)</text>
<text x="109" y="45">(11)</text>
<text x="114.9" y="45.6">C33</text>
<text x="114.9" y="46.8">1000P</text>
<text x="114.9" y="48">0603</text>
<text x="119.8" y="44.9" transform="rotate(-90 119.8 44.9)">1</text>
<text x="126.9" y="44.9" transform="rotate(-90 126.9 44.9)">1</text>
<text x="128.5" y="48">0603</text>
<text x="128.6" y="45.8">C31</text>
<text x="128.7" y="46.9">0.1U</text>
<text x="156.8" y="44.9" transform="rotate(-90 156.8 44.9)">1</text>
<text x="158.4" y="45.8">C32</text>
<text x="158.6" y="46.9">1000P</text>
<text x="158.6" y="48">0603</text>
<text x="162.7" y="44.9" transform="rotate(-90 162.7 44.9)">1</text>
<text x="164.3" y="48">1206</text>
<text x="164.4" y="45.8">C696</text>
<text x="164.5" y="46.9">10U</text>
<text x="168.7" y="44.9" transform="rotate(-90 168.7 44.9)">1</text>
<text x="170.2" y="48">0603</text>
<text x="170.4" y="45.8">C703</text>
<text x="170.5" y="46.9">0.1U</text>
<text x="173.2" y="42.2">2</text>
<text x="173.2" y="43.4">1</text>
<text x="175.1" y="43.6" transform="rotate(90 175.1 43.6)">S</text>
<text x="178.3" y="47.8" transform="rotate(-90 178.3 47.8)">4</text>
<text x="180.1" y="44.6" transform="rotate(90 180.1 44.6)">G</text>
<text x="182" y="43.3" transform="rotate(90 182 43.3)">D</text>
<text x="183.9" y="42.2">6</text>
<text x="183.9" y="43.4">5</text>
<text x="187.8" y="48">+12VS</text>
<text x="199.7" y="46.1" transform="rotate(-90 199.7 46.1)">1</text>
<text x="201.4" y="47">C44</text>
<text x="12.3" y="53.4">(11)</text>
<text x="14.9" y="53.4">LCD_ID0</text>
<text x="31.4" y="49" transform="rotate(-90 31.4 49)">5</text>
<text x="32.6" y="49" transform="rotate(-90 32.6 49)">6</text>
<text x="33.8" y="49" transform="rotate(-90 33.8 49)">7</text>
<text x="35" y="49" transform="rotate(-90 35 49)">8</text>
<text x="42" y="48.6">(11)</text>
<text x="44.6" y="48.6">TXOUT2-</text>
<text x="45.7" y="52.8">LCD_ID0</text>
<text x="45.7" y="53.9">LCD_ID1</text>
<text x="52.6" y="52.9">1</text>
<text x="57.7" y="52.8">RP5338</text>
<text x="68.8" y="48.1">13</text>
<text x="68.8" y="49.3">15</text>
<text x="68.8" y="50.5">17</text>
<text x="68.8" y="51.7">19</text>
<text x="68.8" y="52.9">21</text>
<text x="77.6" y="48.1">14</text>
<text x="77.6" y="49.3">16</text>
<text x="77.6" y="50.5">18</text>
<text x="77.6" y="51.7">20</text>
<text x="77.6" y="52.9">22</text>
<text x="88.7" y="50.3">TXOUT3-</text>
<text x="88.7" y="51.5">TXOUT3+</text>
<text x="103.3" y="48.6">TXCLK+</text>
<text x="103.3" y="52.2">TXOUT3+</text>
<text x="103.3" y="50.9">TXOUT3-</text>
<text x="109" y="48.6">(11)</text>
<text x="109" y="52.2">(11)</text>
<text x="109" y="50.9">(11)</text>
<text x="119.8" y="49" transform="rotate(-90 119.8 49)">2</text>
<text x="126.9" y="49" transform="rotate(-90 126.9 49)">2</text>
<text x="128.7" y="49">50V</text>
<text x="156.8" y="49" transform="rotate(-90 156.8 49)">2</text>
<text x="162.7" y="49" transform="rotate(-90 162.7 49)">2</text>
<text x="164.5" y="49">10V</text>
<text x="168.7" y="49" transform="rotate(-90 168.7 49)">2</text>
<text x="170.5" y="49">50V</text>
<text x="178.3" y="53.2" transform="rotate(-90 178.3 53.2)">3</text>
<text x="180.4" y="50.5">1</text>
<text x="180.6" y="53.9">Q2</text>
<text x="183" y="52.8">R37</text>
<text x="186.2" y="50.5">2</text>
<text x="187.8" y="52.8">470K</text>
<text x="187.8" y="53.9">0603</text>
<text x="199.7" y="50.1" transform="rotate(-90 199.7 50.1)">2</text>
<text x="201.3" y="49.2">0603</text>
<text x="201.5" y="48.1">0.1U</text>
<text x="201.5" y="50.2">50V</text>
<text x="12.3" y="54.5">(11)</text>
<text x="12.3" y="56.9">(11)</text>
<text x="12.3" y="55.7">(11)</text>
<text x="14.9" y="54.5">LCD_ID1</text>
<text x="14.9" y="56.9">LCD_ID3</text>
<text x="14.9" y="55.7">LCD_ID2</text>
<text x="45.7" y="55.1">LCD_ID2</text>
<text x="45.7" y="56.3">LCD_ID3</text>
<text x="52.6" y="54.1">2</text>
<text x="52.6" y="55.3">3</text>
<text x="52.6" y="56.5">4</text>
<text x="57.7" y="57.5">1K*4</text>
<text x="57.7" y="58.7">1206</text>
<text x="60.9" y="54.1">7</text>
<text x="60.9" y="55.3">6</text>
<text x="60.9" y="56.5">5</text>
<text x="68.8" y="54.1">23</text>
<text x="68.8" y="55.3">25</text>
<text x="68.8" y="56.5">27</text>
<text x="68.8" y="57.7">29</text>
<text x="77.6" y="54.1">24</text>
<text x="77.6" y="55.3">26</text>
<text x="77.6" y="56.5">28</text>
<text x="77.6" y="57.7">30</text>
<text x="178.3" y="58.5" transform="rotate(-90 178.3 58.5)">1</text>
<text x="179.4" y="57.5">DTC144TKA</text>
<text x="180.1" y="54.9">R1</text>
<text x="185.1" y="55.3">2</text>
<text x="67" y="60.1">GND1</text>
<text x="67" y="61.3">GND2</text>
<text x="70.8" y="63.9">MA/15PX2/ST</text>
<text x="70.8" y="65">ACES</text>
<text x="179.4" y="61.1">ENPVDD</text>
<text x="189.2" y="61.7">ENPVDD</text>
<text x="195" y="61.7">(11)</text>
<text x="70.8" y="66.2">87216-3003</text>
<text x="168.7" y="104.1">+5VS</text>
<text x="181.6" y="113.8">1</text>
<text x="183.5" y="109.8">U503</text>
<text x="197" y="113.8">8</text>
<text x="162.7" y="117.2">+5VS</text>
<text x="181.6" y="117.4">2</text>
<text x="197" y="117.4">7</text>
<text x="160.3" y="124.4">F502</text>
<text x="163.9" y="122.5" transform="rotate(-90 163.9 122.5)">1</text>
<text x="181.6" y="121">3</text>
<text x="181.6" y="124.6">4</text>
<text x="197" y="121">6</text>
<text x="197" y="124.6">5</text>
<text x="63.6" y="127.9">+3VS</text>
<text x="75.6" y="127.9">+5VS</text>
<text x="155.5" y="127.9">mircoSMDC110</text>
<text x="163.9" y="128.9" transform="rotate(-90 163.9 128.9)">2</text>
<text x="183.5" y="131">PACDN006/NA</text>
<text x="193.6" y="130.8">SSOP8</text>
<text x="58.9" y="133.2" transform="rotate(-90 58.9 133.2)">1</text>
<text x="61.1" y="135.1">R527</text>
<text x="61.1" y="136.2">2.2K</text>
<text x="61.1" y="137.4">0603</text>
<text x="64.9" y="133.2" transform="rotate(-90 64.9 133.2)">1</text>
<text x="67.1" y="135.1">R539</text>
<text x="67.1" y="136.2">2.2K</text>
<text x="67.1" y="137.4">0603</text>
<text x="163.9" y="133.2" transform="rotate(-90 163.9 133.2)">A</text>
<text x="165.1" y="135.1">EC11FS2</text>
<text x="165.7" y="136.3">D502</text>
<text x="186.6" y="137.5">BAV99_NA</text>
<text x="188.7" y="135.3">1</text>
<text x="188.7" y="132.9">2</text>
<text x="193.7" y="132.7">D501</text>
<text x="194.6" y="134.1">3</text>
<text x="218.5" y="137.7">16</text>
<text x="31.3" y="140.5">(11)</text>
<text x="31.3" y="142.9">(11)</text>
<text x="33.9" y="140.5">RED</text>
<text x="33.9" y="142.9">GREEN</text>
<text x="50.5" y="139.9">RED</text>
<text x="50.5" y="142.3">GREEN</text>
<text x="58.9" y="139.7" transform="rotate(-90 58.9 139.7)">2</text>
<text x="64.9" y="139.7" transform="rotate(-90 64.9 139.7)">2</text>
<text x="113.5" y="140.1">1</text>
<text x="113.5" y="142.5">1</text>
<text x="120.6" y="140.1">2</text>
<text x="120.6" y="142.5">2</text>
<text x="122.1" y="139.9">L507120Z/100M</text>
<text x="122.1" y="142.3">L508120Z/100M</text>
<text x="131.7" y="139.9">1608</text>
<text x="131.7" y="142.3">1608</text>
<text x="163.9" y="139.7" transform="rotate(-90 163.9 139.7)">K</text>
<text x="165.1" y="141">DDC2B</text>
<text x="169.9" y="139.7">GND_CRT15</text>
<text x="212" y="143.7">10</text>
<text x="212.6" y="140.1">1</text>
<text x="212.6" y="141.3">9</text>
<text x="212.6" y="142.5">2</text>
<text x="31.3" y="145.3">(11)</text>
<text x="33.9" y="145.3">BLUE</text>
<text x="50.6" y="144.7">BLUE</text>
<text x="79.2" y="149.9" transform="rotate(-90 79.2 149.9)">G</text>
<text x="113.5" y="144.8">1</text>
<text x="120.6" y="144.8">2</text>
<text x="122.1" y="144.7">L509120Z/100M</text>
<text x="131.7" y="144.7">1608</text>
<text x="212" y="146">11</text>
<text x="212" y="148.4">12</text>
<text x="212.6" y="144.8">3</text>
<text x="212.6" y="147.2">4</text>
<text x="212.6" y="149.6">5</text>
<text x="221.2" y="148.3">J8</text>
<text x="221.2" y="149.5">VGA</text>
<text x="36.2" y="153">(11)</text>
<text x="39.8" y="153">SDA</text>
<text x="50.5" y="152.9">SDA</text>
<text x="77.6" y="153.2">S</text>
<text x="79.4" y="153.4" transform="rotate(90 79.4 153.4)">S</text>
<text x="80.7" y="153.4" transform="rotate(90 80.7 153.4)">D</text>
<text x="81.5" y="151.8">Q501</text>
<text x="82.4" y="153.2">D</text>
<text x="133.8" y="154.4">1</text>
<text x="133.8" y="153.2">2</text>
<text x="133.8" y="152">3</text>
<text x="133.8" y="150.8">4</text>
<text x="140.9" y="150.8">5</text>
<text x="140.9" y="152">6</text>
<text x="140.9" y="153.2">7</text>
<text x="140.9" y="154.4">8</text>
<text x="212" y="150.8">13</text>
<text x="212" y="153.2">14</text>
<text x="212" y="155.6">15</text>
<text x="212.6" y="152">6</text>
<text x="212.6" y="154.4">7</text>
<text x="221.2" y="150.6">SUYIN</text>
<text x="221.2" y="151.8">7322S-15GT</text>
<text x="31.3" y="158.4">(11)</text>
<text x="33.9" y="158.4">HSYNC</text>
<text x="50.7" y="157.8">HSYNC</text>
<text x="79.1" y="156.6">2N7002</text>
<text x="97.1" y="159.5" transform="rotate(-90 97.1 159.5)">4</text>
<text x="98.3" y="159.5" transform="rotate(-90 98.3 159.5)">3</text>
<text x="99.5" y="159.5" transform="rotate(-90 99.5 159.5)">2</text>
<text x="100.7" y="159.5" transform="rotate(-90 100.7 159.5)">1</text>
<text x="101.8" y="161.4">RP530</text>
<text x="106.7" y="159.5" transform="rotate(-90 106.7 159.5)">4</text>
<text x="107.8" y="159.5" transform="rotate(-90 107.8 159.5)">3</text>
<text x="109" y="159.5" transform="rotate(-90 109 159.5)">2</text>
<text x="110.2" y="159.5" transform="rotate(-90 110.2 159.5)">1</text>
<text x="112.5" y="161.4">CP501</text>
<text x="125.7" y="160.7" transform="rotate(-90 125.7 160.7)">4</text>
<text x="126.9" y="160.7" transform="rotate(-90 126.9 160.7)">3</text>
<text x="128.1" y="160.7" transform="rotate(-90 128.1 160.7)">2</text>
<text x="129.3" y="160.7" transform="rotate(-90 129.3 160.7)">1</text>
<text x="135.3" y="156.6">FA501</text>
<text x="135.3" y="157.8">120OHM/100MHZ</text>
<text x="138.8" y="161.4">CP503</text>
<text x="144.8" y="159.5" transform="rotate(-90 144.8 159.5)">4</text>
<text x="146" y="159.5" transform="rotate(-90 146 159.5)">3</text>
<text x="147.2" y="159.5" transform="rotate(-90 147.2 159.5)">2</text>
<text x="148.4" y="159.5" transform="rotate(-90 148.4 159.5)">1</text>
<text x="152" y="159.5" transform="rotate(-90 152 159.5)">4</text>
<text x="153.2" y="159.5" transform="rotate(-90 153.2 159.5)">3</text>
<text x="154.4" y="159.5" transform="rotate(-90 154.4 159.5)">2</text>
<text x="155.6" y="159.5" transform="rotate(-90 155.6 159.5)">1</text>
<text x="157.8" y="161.4">CP502</text>
<text x="163.9" y="159.5" transform="rotate(-90 163.9 159.5)">1</text>
<text x="165.6" y="160.4">C586</text>
<text x="165.7" y="161.5">10U</text>
<text x="212.6" y="156.8">8</text>
<text x="218.5" y="159.2">17</text>
<text x="31.3" y="163.2">(11)</text>
<text x="33.9" y="163.2">VSYNC</text>
<text x="36.2" y="167.4">(11)</text>
<text x="39.8" y="167.4">SCL</text>
<text x="50.5" y="162.6">VSYNC</text>
<text x="50.5" y="167.2">SCL</text>
<text x="75.2" y="167.5">S</text>
<text x="76.8" y="164.6">Q502</text>
<text x="76.8" y="164.3" transform="rotate(-90 76.8 164.3)">G</text>
<text x="77.1" y="167.7" transform="rotate(90 77.1 167.7)">S</text>
<text x="78.3" y="167.7" transform="rotate(90 78.3 167.7)">D</text>
<text x="80" y="167.5">D</text>
<text x="101.8" y="162.6">75*4/NA</text>
<text x="101.8" y="163.8">1206</text>
<text x="112.5" y="162.4">22P*4/NA</text>
<text x="112.6" y="163.8">1206</text>
<text x="130.7" y="163.9">75*4</text>
<text x="130.7" y="164.9">1206</text>
<text x="130.8" y="162.9">RP503</text>
<text x="138.8" y="162.6">22P*4</text>
<text x="138.8" y="163.8">1206</text>
<text x="157.8" y="162.4">22P*4</text>
<text x="157.9" y="163.8">1206</text>
<text x="163.9" y="163.5" transform="rotate(-90 163.9 163.5)">2</text>
<text x="165.5" y="162.6">1206</text>
<text x="165.7" y="163.6">10V</text>
<text x="172" y="165.2">1</text>
<text x="172.1" y="167.2">SHORT-SMT3</text>
<text x="173.3" y="163.8">JL502</text>
<text x="177.9" y="165.2">2</text>
<text x="202.1" y="162.6">+5VS</text>
<text x="203.3" y="167.8" transform="rotate(-90 203.3 167.8)">1</text>
<text x="76.8" y="170.9">2N7002</text>
<text x="97.1" y="168.3" transform="rotate(-90 97.1 168.3)">5</text>
<text x="98.3" y="168.3" transform="rotate(-90 98.3 168.3)">6</text>
<text x="99.5" y="168.3" transform="rotate(-90 99.5 168.3)">7</text>
<text x="100.7" y="168.3" transform="rotate(-90 100.7 168.3)">8</text>
<text x="106.7" y="168.3" transform="rotate(-90 106.7 168.3)">5</text>
<text x="107.8" y="168.3" transform="rotate(-90 107.8 168.3)">6</text>
<text x="109" y="168.3" transform="rotate(-90 109 168.3)">7</text>
<text x="110.2" y="168.3" transform="rotate(-90 110.2 168.3)">8</text>
<text x="125.7" y="169.5" transform="rotate(-90 125.7 169.5)">5</text>
<text x="126.9" y="169.5" transform="rotate(-90 126.9 169.5)">6</text>
<text x="128.1" y="169.5" transform="rotate(-90 128.1 169.5)">7</text>
<text x="129.3" y="169.5" transform="rotate(-90 129.3 169.5)">8</text>
<text x="144.8" y="168.3" transform="rotate(-90 144.8 168.3)">5</text>
<text x="146" y="168.3" transform="rotate(-90 146 168.3)">6</text>
<text x="147.2" y="168.3" transform="rotate(-90 147.2 168.3)">7</text>
<text x="148.4" y="168.3" transform="rotate(-90 148.4 168.3)">8</text>
<text x="152" y="168.3" transform="rotate(-90 152 168.3)">5</text>
<text x="153.2" y="168.3" transform="rotate(-90 153.2 168.3)">6</text>
<text x="154.4" y="168.3" transform="rotate(-90 154.4 168.3)">7</text>
<text x="155.6" y="168.3" transform="rotate(-90 155.6 168.3)">8</text>
<text x="172" y="169.9">1</text>
<text x="172.1" y="172">SHORT-SMT3</text>
<text x="173.3" y="168.5">JL501</text>
<text x="177.9" y="169.9">2</text>
<text x="205.6" y="169.7">R235</text>
<text x="205.6" y="170.8">10K/NA</text>
<text x="205.6" y="172">0603</text>
<text x="123.3" y="175.5">GND_CRT15</text>
<text x="143.6" y="174.3">GND_CRT15</text>
<text x="150.8" y="174.3">GND_CRT15</text>
<text x="160.3" y="174.3">GND_CRT15</text>
<text x="167.5" y="174.3">GND_CRT15</text>
<text x="203.3" y="179.8" transform="rotate(-90 203.3 179.8)">1</text>
<text x="203.3" y="174.3" transform="rotate(-90 203.3 174.3)">2</text>
<text x="209" y="177.1">1</text>
<text x="210.5" y="175.4">R236</text>
<text x="214.9" y="177.1">2</text>
<text x="226.2" y="177.5">-CRT_IN</text>
<text x="229.5" y="174.3">GND_CRT15</text>
<text x="232" y="177.5">(13)</text>
<text x="203.3" y="183.8" transform="rotate(-90 203.3 183.8)">2</text>
<text x="204.9" y="180.7">C310</text>
<text x="205.1" y="181.8">100P/NA</text>
<text x="205.1" y="182.9">0603</text>
<text x="210.5" y="180.5">1K/NA</text>
<text x="210.5" y="181.5">0603</text>
<text x="200.9" y="188.6">GND_CRT15</text>
<text x="242.7" y="197.2">Custom</text>
<text x="242.7" y="192.4">Title</text>
<text x="242.7" y="196">Size</text>
<text x="246.9" y="196.5">Document</text>
<text x="246.9" y="197.9">Number</text>
<text x="247.5" y="193.6">LCD &amp; CRT Interface</text>
<text x="253.4" y="197.2">411673100001</text>
<text x="282.1" y="196">Rev</text>
<text x="283.3" y="197.2">01</text>
<text x="242.7" y="199.6">Date:</text>
<text x="247.5" y="199.6">Tuesday, November 05, 2002</text>
<text x="266.6" y="199.6">Sheet</text>
<text x="272.6" y="199.6">12</text>
<text x="276.1" y="199.6">of</text>
<text x="279.7" y="199.6">28</text>
</g>
</svg>
